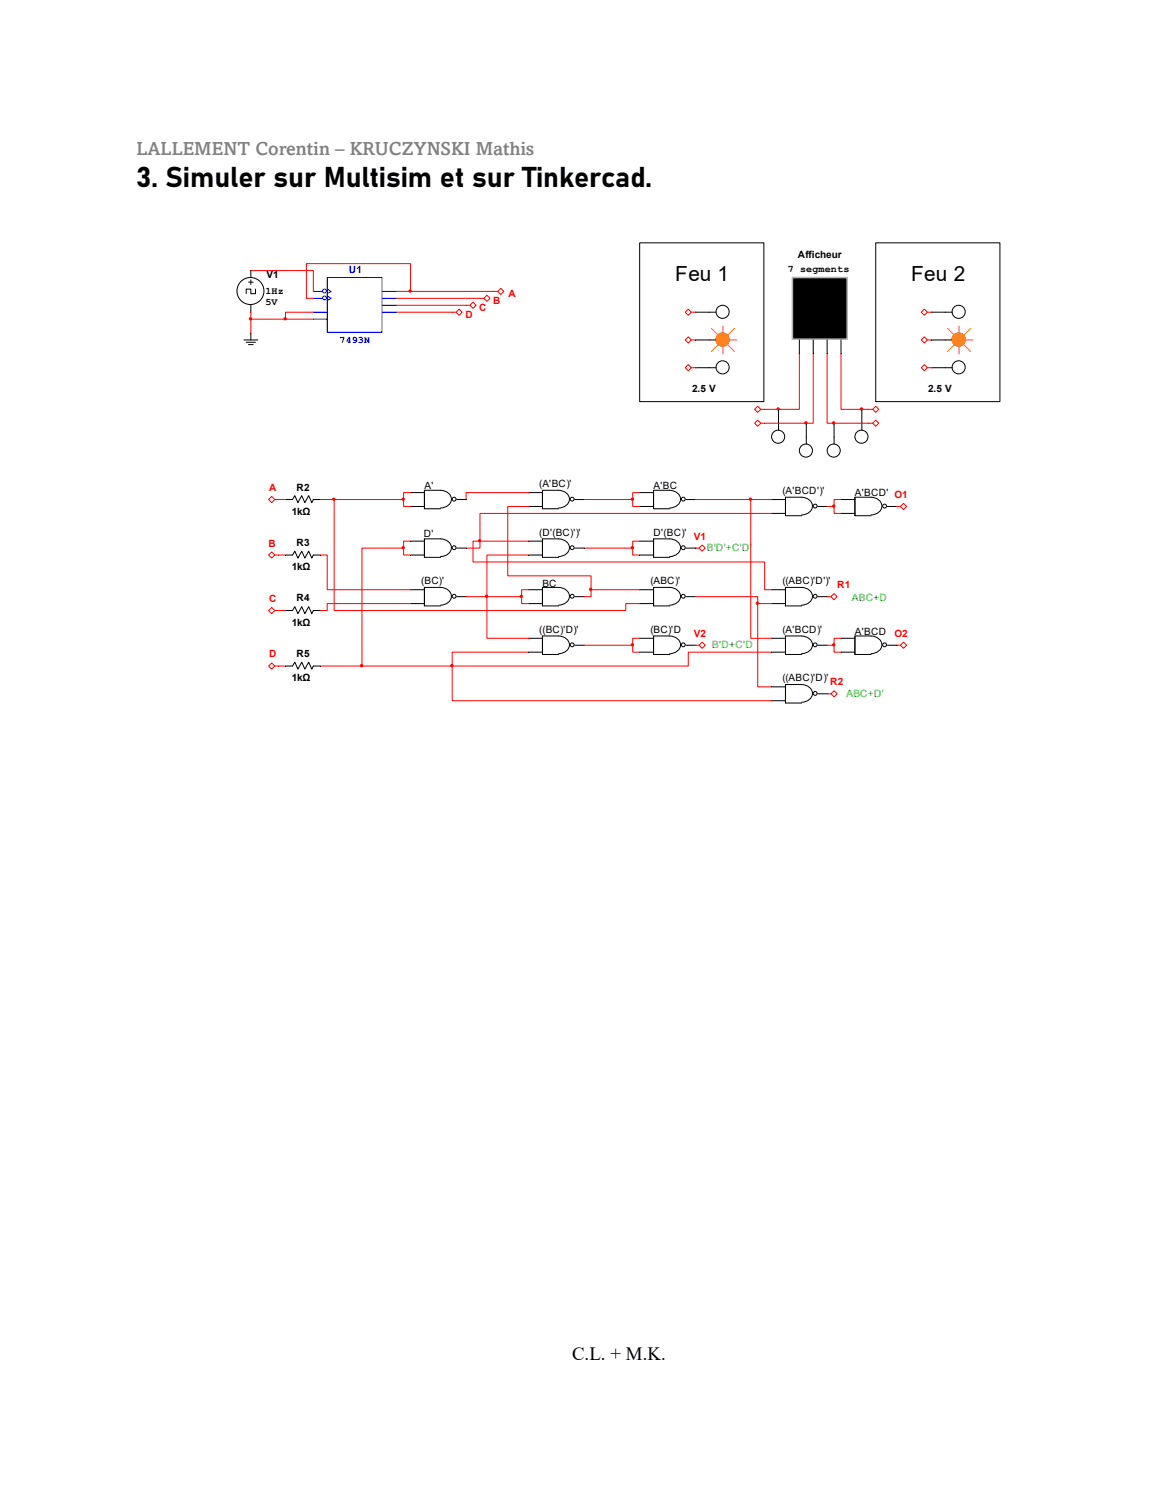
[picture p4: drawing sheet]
<svg xmlns="http://www.w3.org/2000/svg" width="216mm" height="279mm" viewBox="0 0 216 279" stroke-linecap="round" stroke-linejoin="round" font-family="sans-serif">
<path d="M60.9 51.7h10.2v10.1h-10.2z" fill="none" stroke="#00f" stroke-width=".19"/>
<path d="M71.2 54.2h2.6" fill="none" stroke="#00f" stroke-width=".19"/>
<path d="M71.2 55.5h2.6" fill="none" stroke="#00f" stroke-width=".19"/>
<path d="M71.2 58.1h2.6" fill="none" stroke="#00f" stroke-width=".19"/>
<path d="M71.2 56.8h2.6" fill="none" stroke="#00f" stroke-width=".19"/>
<g fill="none" stroke="#00f" stroke-width=".19">
<path d="M58.3 55.5h1.7M60.9 55.1l.7 .4-.7 .5"/>
<circle cx="60.4" cy="55.5" r=".36"/>
</g>
<path d="M58.3 58.1h2.6" fill="none" stroke="#00f" stroke-width=".19"/>
<path d="M58.3 59.4h2.6" fill="none" stroke="#00f" stroke-width=".19"/>
<g fill="none" stroke="#00f" stroke-width=".19">
<path d="M58.3 54.2h1.7M60.9 53.8l.7 .4-.7 .5"/>
<circle cx="60.4" cy="54.2" r=".36"/>
</g>
<g fill="none" stroke="#000" stroke-width=".19">
<path d="M46.3 52.5h.8M46.7 50.4v1.3M46.7 52.1v.9M46.7 56.8v1.3M47.5 53.8v.9h-.8v-.9h-.9v.9M45.4 63.3h2.6M45.8 63.7h1.7M46.3 64.1h.8M46.7 62v1.3"/>
<circle cx="46.6" cy="54.2" r="2.51"/>
</g>
<g fill="#f00" stroke="#f00" stroke-width=".19">
<circle cx="76.3" cy="54.2" r=".22"/>
<circle cx="53.1" cy="59.3" r=".22"/>
<circle cx="46.6" cy="59.3" r=".22"/>
</g>
<path d="M50.6 92.4l.5 .6-.5 .6-.6-.6z" fill="none" stroke="#f00" stroke-width=".19"/>
<path d="M51.1 93h.8M50 103.3l.6-.6 .5 .6-.5 .6z" fill="none" stroke="#f00" stroke-width=".19"/>
<path d="M50.6 113.1l.5 .5-.5 .6-.6-.6zM51.1 103.3h.8" fill="none" stroke="#f00" stroke-width=".19"/>
<path d="M51.1 113.6h.8M50 124l.6-.6 .5 .6-.5 .6z" fill="none" stroke="#f00" stroke-width=".19"/>
<path d="M130.7 101.4l.6 .6-.6 .6-.6-.6zM51.1 124h.8" fill="none" stroke="#f00" stroke-width=".19"/>
<path d="M53.1 93h1.3l.5-.7 .5 1.3 .8-1.3 .5 1.3 .8-1.3 .5 1.3 .3-.6h1.3M53.1 103.3h1.3l.5-.7 .5 1.3 .8-1.3 .5 1.3 .8-1.3 .5 1.3 .3-.6h1.3M53.1 113.6h1.3l.5-.7 .5 1.3 .8-1.3 .5 1.3 .8-1.3 .5 1.3 .3-.6h1.3M53.1 124h1.3l.5-.7 .5 1.3 .8-1.3 .5 1.3 .8-1.3 .5 1.3 .3-.6h1.3" fill="none" stroke="#000" stroke-width=".19"/>
<path d="M92.6 54.2l.6-.5 .6 .5-.6 .6zM129.4 102h.7" fill="none" stroke="#f00" stroke-width=".19"/>
<path d="M90 55.5l.6-.5 .6 .5-.6 .6zM91.9 54.2h.7" fill="none" stroke="#f00" stroke-width=".19"/>
<path d="M87.5 56.8l.5-.5 .6 .5-.6 .6zM89.3 55.5h.7" fill="none" stroke="#f00" stroke-width=".19"/>
<path d="M84.9 58.1l.6-.6 .5 .6-.5 .6zM86.7 56.8h.8" fill="none" stroke="#f00" stroke-width=".19"/>
<path d="M84.2 58.1h.7M154.7 111.1l.5-.6 .6 .6-.6 .5z" fill="none" stroke="#f00" stroke-width=".19"/>
<path d="M168.2 93.7l.5 .6-.5 .6-.6-.6zM153.9 111.1h.8" fill="none" stroke="#f00" stroke-width=".19"/>
<path d="M172 67.9l.6 .5-.6 .6-.5-.6zM166.9 94.3h.7" fill="none" stroke="#f00" stroke-width=".19"/>
<path d="M172 62.7l.6 .6-.6 .6-.5-.6zM172.6 68.4h.7" fill="none" stroke="#f00" stroke-width=".19"/>
<path d="M172 57.5l.6 .6-.6 .6-.5-.6zM172.6 63.3h.7" fill="none" stroke="#f00" stroke-width=".19"/>
<path d="M172.6 58.1h.7M128.1 67.9l.6 .5-.6 .6-.6-.6z" fill="none" stroke="#f00" stroke-width=".19"/>
<g fill="none" stroke="#000" stroke-width=".19">
<path d="M163 45.2h23.1v29.6h-23.1zM173.3 58.1h3.9M173.3 68.4h3.9M173.3 63.3h3.9"/>
<circle cx="178.4" cy="58" r="1.22"/>
<circle cx="178.4" cy="68.4" r="1.22"/>
<circle cx="178.4" cy="63.2" r="1.22"/>
</g>
<path d="M176.3 61.1l1.3 1.3M177.6 64.1l-1.3 1.3M178.5 60.7v1.3M178.5 64.6v1.3M179.4 64.1l1.3 1.3M179.8 63.3h1.3M180.7 61.1l-1.3 1.3" fill="none" stroke="#ff8000" stroke-width=".19"/>
<circle cx="178.4" cy="63.2" r="1.22" fill="#ff8000" stroke="#ff8000" stroke-width=".19"/>
<path d="M127.5 63.3l.6-.6 .6 .6-.6 .6zM128.7 68.4h.7" fill="none" stroke="#f00" stroke-width=".19"/>
<path d="M127.5 58.1l.6-.6 .6 .6-.6 .6zM128.7 63.3h.7" fill="none" stroke="#f00" stroke-width=".19"/>
<path d="M128.7 58.1h.7M141 75.6l.6 .6-.6 .6-.6-.6z" fill="none" stroke="#f00" stroke-width=".19"/>
<g fill="none" stroke="#000" stroke-width=".19">
<path d="M119.1 45.2h23.1v29.6h-23.1zM129.4 58.1h3.9M129.4 68.4h3.9M129.4 63.3h3.9M148.8 63.3v2.6M151.4 63.3v2.6M153.9 63.3v2.6M156.5 63.3v2.6"/>
<circle cx="134.5" cy="58" r="1.22"/>
<circle cx="134.5" cy="68.4" r="1.22"/>
<circle cx="134.5" cy="63.2" r="1.22"/>
</g>
<path d="M132.4 61.1l1.3 1.3M133.7 64.1l-1.3 1.3M134.6 60.7v1.3M134.6 64.6v1.3M135.4 64.1l1.3 1.3M135.9 63.3h1.2M136.7 61.1l-1.3 1.3" fill="none" stroke="#ff8000" stroke-width=".19"/>
<circle cx="134.5" cy="63.2" r="1.22" fill="#ff8000" stroke="#ff8000" stroke-width=".19"/>
<path d="M147.5 51.7h10.2v11.4h-10.2z" fill-rule="evenodd" fill="#000" stroke="#b4b4b4" stroke-width=".29"/>
<path d="M141 78.2l.6 .6-.6 .6-.6-.6zM141.6 76.2h.7" fill="none" stroke="#f00" stroke-width=".19"/>
<path d="M141.6 78.8h.7M162.4 78.8l.6-.6 .6 .6-.6 .6z" fill="none" stroke="#f00" stroke-width=".19"/>
<path d="M161.7 78.8h.7M162.4 76.2l.6-.6 .6 .6-.6 .6z" fill="none" stroke="#f00" stroke-width=".19"/>
<path d="M161.7 76.2h.7M168.2 119.5l.5 .6-.5 .6-.6-.6z" fill="none" stroke="#f00" stroke-width=".19"/>
<path d="M154.7 129.1l.5-.5 .6 .5-.6 .6zM166.9 120.1h.7" fill="none" stroke="#f00" stroke-width=".19"/>
<path d="M130.7 119.5l.6 .6-.6 .6-.6-.6zM153.9 129.1h.8" fill="none" stroke="#f00" stroke-width=".19"/>
<g fill="none" stroke="#f00" stroke-width=".19">
<path d="M46.7 50.4h11.6v3.8M46.7 59.4h11.6M46.7 58.1v3.9M58.3 58.1h-5.2v1.3M73.8 54.2h18.1M73.8 55.5h15.5M73.8 56.8h12.9M73.8 58.1h10.4M76.4 54.2v-5.1h-19.4v6.4h1.3M129.4 58.1h.1M173.3 58.1h.1M129.4 68.4h.1"/>
<path d="M129.4 63.3h.1M142.3 76.2h2.6M144.9 76.2h.1M148.8 65.9v10.3h-3.9M151.4 65.9v12.9h-9.1M153.9 65.9v12.9h7.8M156.5 65.9v10.3h3.9M160.4 76.2h.1M160.4 76.2h1.3M173.3 68.4h.1M173.3 63.3h.1M51.9 93h1.2"/>
<path d="M59.6 93h15.5M62.2 93v20.6h54.3v-1.2h2.6M75.1 93v1.3h1.3M76.4 91.7h-1.3v1.3M98.4 91.7h-11.7v1.3M98.4 94.3h-3.9v12.9h15.5v2.6M108.7 93h9.1M117.8 93v1.3h1.3M119.1 91.7h-1.3v1.3M129.4 93h14.2M139.7 93v25.8h3.9M143.6 95.6h-54.3v5.1"/>
<path d="M153.9 94.3h1.3M155.2 94.3v1.3h1.3M156.5 93h-1.3v1.3M166.9 94.3h.1M51.9 103.3h1.2M51.9 113.6h1.2M59.6 103.3h1.3v6.5h15.5M75.1 102v1.3h1.3M75.1 102h-7.7v22M76.4 112.4h-15.5v1.2h-1.3M76.4 100.7h-1.3v1.3M86.7 111.1h10.4"/>
<path d="M89.3 100.7v1.3h-2.6M89.3 100.7h-1.3v3.9h54.3v5.2h1.3M89.3 100.7h9.1M97.1 111.1v1.3h1.3M98.4 109.8h-1.3v1.3M98.4 103.3h-7.8v15.5h7.8M108.7 102h9.1M110 109.8v1.3h-1.3M110 109.8h9.1M117.8 102v1.3h1.3M119.1 100.7h-1.3v1.3M119.1 118.8h-1.3v1.3"/>
<path d="M129.4 102h.1M129.4 111.1h11.6v1.3M141 112.4v15.5h2.6M141 112.4h2.6M153.9 111.1h.1M156.5 118.8h-1.3v1.3M51.9 124h1.2M59.6 124h24.6M84.2 124v6.4h59.4M98.4 121.4h-14.2v2.6M108.7 120.1h9.1M117.8 120.1v1.3h1.3"/>
<path d="M129.4 120.1h.1M129.4 120.1h.7M143.6 121.4h-15.5v2.6h-43.9M153.9 129.1h.1M153.9 120.1h1.3M155.2 120.1v1.3h1.3M166.9 120.1h.1"/>
</g>
<g fill="#f00" stroke="#f00" stroke-width=".19">
<circle cx="144.8" cy="76.1" r=".22"/>
<circle cx="150" cy="78.7" r=".22"/>
<circle cx="155.2" cy="78.7" r=".22"/>
<circle cx="160.3" cy="76.1" r=".22"/>
<circle cx="155.2" cy="94.2" r=".22"/>
<circle cx="117.7" cy="92.9" r=".22"/>
<circle cx="75" cy="92.9" r=".22"/>
<circle cx="75" cy="102" r=".22"/>
<circle cx="109.9" cy="109.7" r=".22"/>
<circle cx="62.1" cy="92.9" r=".22"/>
<circle cx="155.2" cy="120" r=".22"/>
<circle cx="117.7" cy="102" r=".22"/>
<circle cx="89.3" cy="100.7" r=".22"/>
<circle cx="117.7" cy="120" r=".22"/>
<circle cx="97" cy="111" r=".22"/>
<circle cx="90.6" cy="111" r=".22"/>
<circle cx="67.3" cy="123.9" r=".22"/>
<circle cx="84.1" cy="123.9" r=".22"/>
<circle cx="141" cy="112.3" r=".22"/>
<circle cx="139.7" cy="92.9" r=".22"/>
</g>
<g fill="none" stroke="#000" stroke-width=".19">
<path d="M144.9 76.2v3.9M150.1 78.8v3.9M155.2 78.8v3.9M160.4 76.2v3.9M76.4 91.7h2.6M76.4 94.3h2.6M79 91.3v3.4M82 94.6a1.64 1.64 0 0 0 1.8-.9 1.64 1.64 0 0 0-.4-1.9l-.9-.5h-.5h-3v3.4h3M85 93h1.7M98.4 91.7h2.6M98.4 94.3h2.6M101 91.3v3.4"/>
<path d="M104 94.6a1.64 1.64 0 0 0 1.7-.9 1.64 1.64 0 0 0-.3-1.9l-.9-.5h-.5h-3v3.4h3M107 93h1.7M119.1 91.7h2.5M119.1 94.3h2.5M121.6 91.3v3.4M124.6 94.6a1.64 1.64 0 0 0 1.8-.9 1.64 1.64 0 0 0-.3-1.9l-.9-.5h-.5h-3.1v3.4h3.1M127.7 93h1.7M143.6 93h2.6M143.6 95.6h2.6M146.2 92.6v3.4M149.2 95.9a1.64 1.64 0 0 0 1.8-.9 1.64 1.64 0 0 0-.4-1.9l-.9-.5h-.5h-3v3.4h3M152.2 94.3h1.7"/>
<path d="M156.5 93h2.6M156.5 95.6h2.6M159.1 92.6v3.4M162.1 95.9a1.64 1.64 0 0 0 1.8-.9 1.64 1.64 0 0 0-.3-1.9l-.9-.5h-.6h-3v3.4h3M165.1 94.3h1.8M76.4 100.7h2.6M76.4 103.3h2.6M76.4 109.8h2.6M76.4 112.4h2.6M79 100.3v3.4M79 109.3v3.5M82 103.6a1.64 1.64 0 0 0 1.8-.9 1.64 1.64 0 0 0-.4-1.9l-.9-.4-.5-.1h-3v3.4h3"/>
<path d="M82 112.6a1.64 1.64 0 0 0 1.8-.8 1.64 1.64 0 0 0-.4-2l-.9-.4-.5-.1h-3v3.5h3M85 102h1.7M85 111.1h1.7M98.4 100.7h2.6M98.4 103.3h2.6M98.4 109.8h2.6M98.4 112.4h2.6M98.4 118.8h2.6M101 100.3v3.4M101 109.3v3.5M101 118.4v3.4M104 103.6a1.64 1.64 0 0 0 1.7-.9 1.64 1.64 0 0 0-.3-1.9l-.9-.4-.5-.1h-3v3.4h3"/>
<path d="M104 112.6a1.64 1.64 0 0 0 1.7-.8 1.64 1.64 0 0 0-.3-2l-.9-.4-.5-.1h-3v3.5h3M107 102h1.7M107 111.1h1.7M119.1 100.7h2.5M119.1 103.3h2.5M119.1 109.8h2.5M119.1 112.4h2.5M119.1 118.8h2.5M121.6 100.3v3.4M121.6 109.3v3.5M121.6 118.4v3.4M124.6 103.6a1.64 1.64 0 0 0 1.8-.9 1.64 1.64 0 0 0-.3-1.9l-.9-.4-.5-.1h-3.1v3.4h3.1"/>
<path d="M124.6 112.6a1.64 1.64 0 0 0 1.8-.8 1.64 1.64 0 0 0-.3-2l-.9-.4-.5-.1h-3.1v3.5h3.1M127.7 102h1.7M127.7 111.1h1.7M143.6 109.8h2.6M143.6 112.4h2.6M143.6 118.8h2.6M146.2 109.3v3.5M146.2 118.4v3.4M149.2 112.6a1.64 1.64 0 0 0 1.8-.8 1.64 1.64 0 0 0-.4-2l-.9-.4-.5-.1h-3v3.5h3M152.2 111.1h1.7M156.5 118.8h2.6M159.1 118.4v3.4"/>
<path d="M98.4 121.4h2.6M104 121.7a1.64 1.64 0 0 0 1.7-.9 1.64 1.64 0 0 0-.3-1.9l-.9-.4-.5-.1h-3v3.4h3M107 120.1h1.7M119.1 121.4h2.5M124.6 121.7a1.64 1.64 0 0 0 1.8-.9 1.64 1.64 0 0 0-.3-1.9l-.9-.4-.5-.1h-3.1v3.4h3.1M127.7 120.1h1.7M143.6 121.4h2.6M143.6 127.9h2.6M143.6 130.4h2.6M146.2 127.4v3.5M149.2 130.7a1.64 1.64 0 0 0 1.8-.8 1.64 1.64 0 0 0-.4-2l-.9-.4-.5-.1h-3v3.5h3M149.2 121.7a1.64 1.64 0 0 0 1.8-.9 1.64 1.64 0 0 0-.4-1.9l-.9-.4-.5-.1h-3v3.4h3"/>
<path d="M152.2 120.1h1.7M152.2 129.1h1.7M156.5 121.4h2.6M162.1 121.7a1.64 1.64 0 0 0 1.8-.9 1.64 1.64 0 0 0-.3-1.9l-.9-.4-.6-.1h-3v3.4h3M165.1 120.1h1.8"/>
<circle cx="84.5" cy="92.9" r=".36"/>
<circle cx="106.5" cy="92.9" r=".36"/>
<circle cx="127.2" cy="92.9" r=".36"/>
<circle cx="144.8" cy="81.3" r="1.22"/>
<circle cx="150" cy="83.9" r="1.22"/>
<circle cx="151.7" cy="94.2" r=".36"/>
<circle cx="155.2" cy="83.9" r="1.22"/>
<circle cx="160.3" cy="81.3" r="1.22"/>
<circle cx="164.6" cy="94.2" r=".36"/>
<circle cx="84.5" cy="102" r=".36"/>
<circle cx="84.5" cy="111" r=".36"/>
<circle cx="106.5" cy="111" r=".36"/>
<circle cx="106.5" cy="102" r=".36"/>
<circle cx="127.2" cy="102" r=".36"/>
<circle cx="127.2" cy="111" r=".36"/>
<circle cx="151.7" cy="111" r=".36"/>
<circle cx="106.5" cy="120" r=".36"/>
<circle cx="127.2" cy="120" r=".36"/>
<circle cx="151.7" cy="129.1" r=".36"/>
<circle cx="151.7" cy="120" r=".36"/>
<circle cx="164.6" cy="120" r=".36"/>
</g>
<text font-size="5.3" x="25.4" y="34.9">3. Simuler sur Multisim et sur Tinkercad.</text>
<g font-size="3.9">
<text x="125.6" y="52.2">Feu 1</text>
<text x="169.6" y="52.2">Feu 2</text>
</g>
<text font-size="3.5" fill="#7f7f7f" x="25.4" y="28.8">LALLEMENT Corentin – KRUCZYNSKI Mathis</text>
<text font-size="3.5" x="106.5" y="253.2">C.L. + M.K.</text>
<g font-size="1.9">
<text x="49.6" y="51.8">V1</text>
<text x="146.6" y="50.7">7 segments</text>
<text x="148.5" y="48.1">Afficheur</text>
<text x="49.4" y="54.7">1Hz</text>
<text x="49.4" y="56.8">5V</text>
<text x="128.8" y="73">2.5 V</text>
<text x="172.8" y="73">2.5 V</text>
<text x="54.3" y="95.8">1kΩ</text>
<text x="55.2" y="91.4">R2</text>
<text x="79" y="91.1">A'</text>
<text x="100.4" y="90.7">(A'BC)'</text>
<text x="121.6" y="91.1">A'BC</text>
<text x="145.6" y="92">(A'BCD')'</text>
<text x="159.1" y="92.4">A'BCD' O1</text>
<text x="55.2" y="101.6">R3</text>
<text x="78.9" y="100">D'</text>
<text x="100.4" y="99.7">(D'(BC)')'</text>
<text x="121.6" y="99.7">D'(BC)'</text>
<text x="54.3" y="106.2">1kΩ</text>
<text x="55.2" y="111.9">R4</text>
<text x="78.4" y="108.8">(BC)'</text>
<text x="101" y="109.2">BC</text>
<text x="121.1" y="108.8">(ABC)'</text>
<text x="145.6" y="108.8">((ABC)'D')'</text>
<text x="54.3" y="116.5">1kΩ</text>
<text x="100.4" y="117.8">((BC)'D)'</text>
<text x="121.1" y="117.8">(BC)'D</text>
<text x="145.6" y="117.8">(A'BCD)'</text>
<text x="159.1" y="118.2">A'BCD</text>
<text x="55.2" y="122.4">R5</text>
<text x="54.3" y="126.8">1kΩ</text>
<text x="145.6" y="126.8">((ABC)'D)'</text>
</g>
<g font-size="1.9" fill="#00f">
<text x="64.9" y="50.8">U1</text>
<text x="63.2" y="63.8">7493N</text>
</g>
<g font-size="1.9" fill="#f00">
<text x="86.6" y="59.1">D</text>
<text x="89.2" y="57.8">C</text>
<text x="91.8" y="56.6">B</text>
<text x="94.7" y="55.2">A</text>
<text x="50.1" y="91.4">A</text>
<text x="50" y="101.7">B</text>
<text x="129.1" y="100.5">V1</text>
<text x="50.1" y="112.1">C</text>
<text x="155.8" y="109.5">R1</text>
<text x="129.1" y="118.5">V2</text>
<text x="166.5" y="118.5">O2</text>
<text x="50.1" y="122.4">D</text>
<text x="154.5" y="127.6">R2</text>
</g>
<g font-size="1.9" fill="#00c000">
<text x="131.5" y="102.6">B'D'+C'D'</text>
<text x="158.5" y="111.8">ABC+D</text>
<text x="132.5" y="120.7">B'D+C'D</text>
<text x="157.5" y="129.7">ABC+D'</text>
</g>
</svg>
